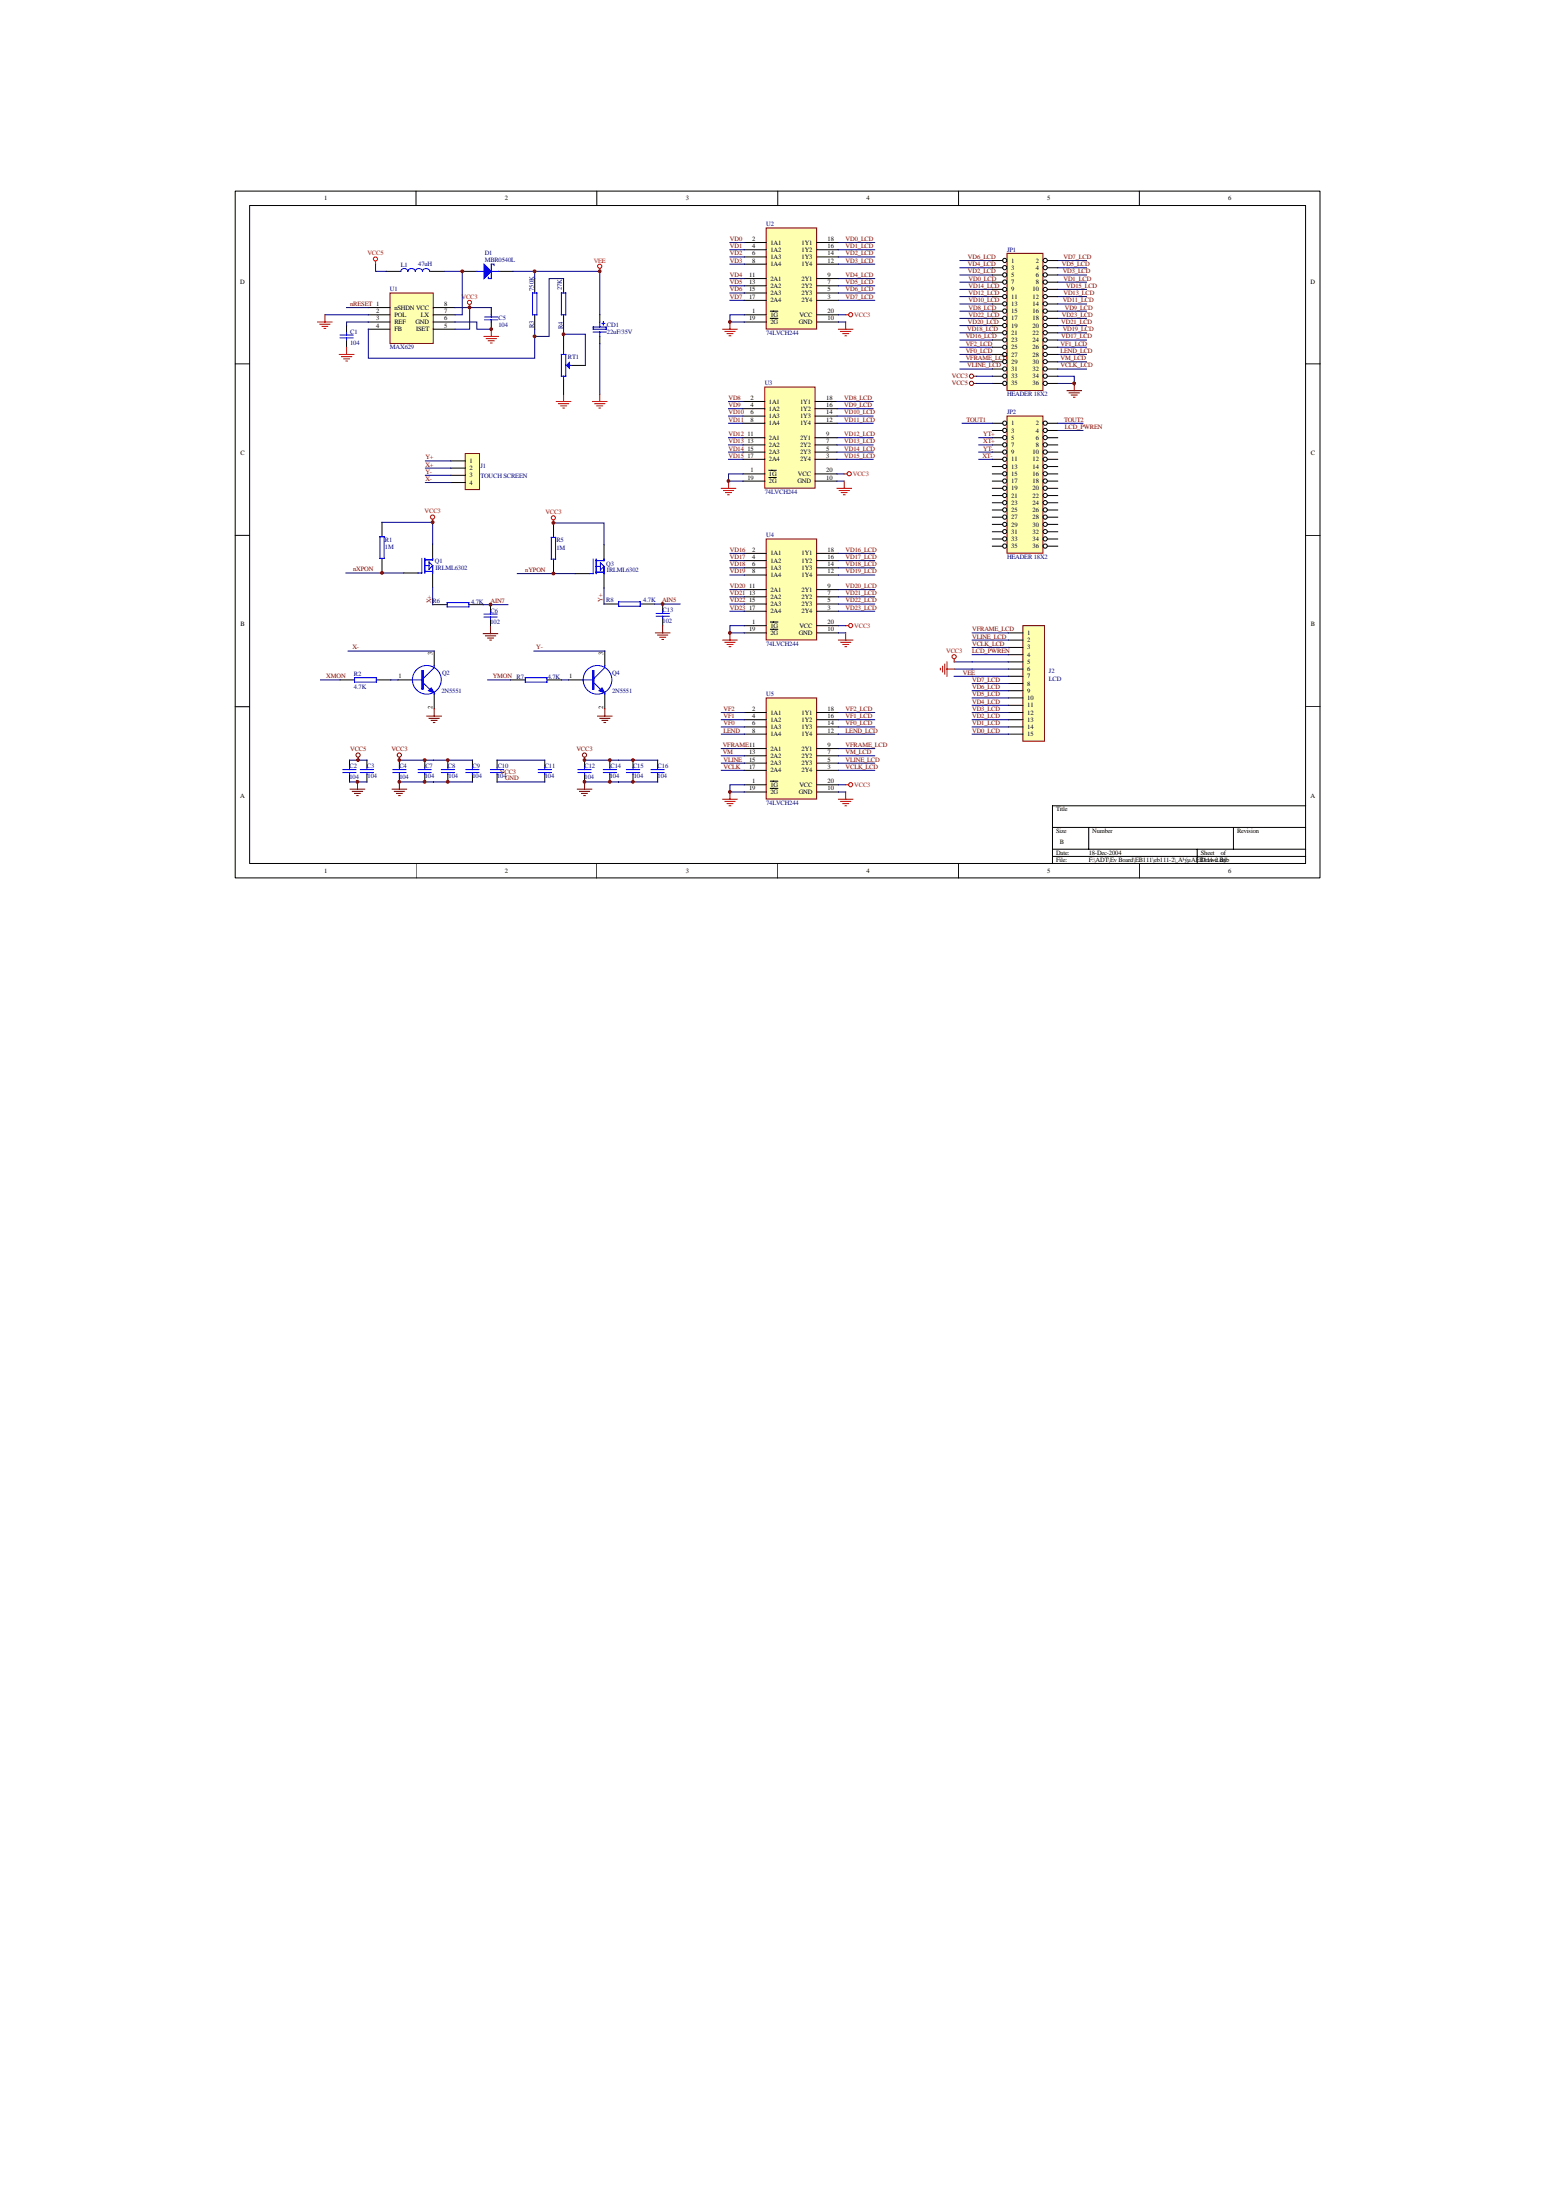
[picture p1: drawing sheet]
<svg xmlns="http://www.w3.org/2000/svg" width="210mm" height="297mm" viewBox="0 0 210 297" stroke-linecap="round" stroke-linejoin="round" font-family="sans-serif">
<g fill="none" stroke="#000" stroke-width=".13">
<path d="M31.7 25.8h146.5v92.7h-146.5zM33.7 27.7h142.5v88.9h-142.5zM56.2 25.8v1.9M80.6 25.8v1.9M105 25.8v1.9M129.4 25.8v1.9M153.8 25.8v1.9M31.7 49.1h2M176.3 49.1h1.9M31.7 72.3h2M176.3 72.3h1.9M31.7 95.4h2"/>
<path d="M58.4 81.6h2M63.3 81.6h1.9M66.2 81.6v1M66.2 83.6v1M81.5 81.6h2M86.4 81.6h2M89.5 81.6v.9M89.5 83.5v1M176.3 95.4h1.9M56.2 116.6v2M80.6 116.6v2M105 116.6v2"/>
<path d="M129.4 116.6v2M142.1 111.7h34.2M142.1 114.7h34.2M142.1 115.6h34.2M147 111.7v3M153.8 116.6v2M161.6 114.7v1.9M166.5 111.7v3M176.3 108.8h-34.2v7.8"/>
</g>
<path d="M60.4 81.4h2.9v.5h-2.9zM65.3 83.3h1.8M65.3 82.9h1.8M66.2 82.6v.3M66.2 83.3v.3M83.5 81.3h2.9v.6h-2.9zM88.6 83.2h1.7M88.6 82.8h1.7M89.5 82.5v.3M89.5 83.2v.3" fill="none" stroke="#00f" stroke-width=".13"/>
<path d="M65.2 81.6h3.4M88.4 81.6h3.4" fill="none" stroke="#000080" stroke-width=".13"/>
<path d="M65.2 85.6h2M65.5 85.9h1.4M65.8 86.1h.8M66.1 86.4h.2M66.2 84.6v1M88.5 85.4h1.9M88.8 85.7h1.3M89.1 86h.8M89.4 86.3h.2M89.5 84.5v.9" fill="none" stroke="#800000" stroke-width=".13"/>
<path d="M62.8 61.3h1.9v4.8h-1.9z" fill="#ffffb0"/>
<path d="M62.8 61.2h1.9v4.9h-1.9z" fill="none" stroke="#800000" stroke-width=".13"/>
<path d="M60.9 62.2h1.9M60.9 63.2h1.9M60.9 64.2h1.9M60.9 65.2h1.9" fill="none" stroke="#000" stroke-width=".13"/>
<path d="M57.4 62.2h3.5M57.4 63.2h3.5M57.4 64.2h3.5M57.4 65.2h3.5" fill="none" stroke="#000080" stroke-width=".13"/>
<path d="M103.4 30.8h6.8v13.6h-6.8z" fill="#ffffb0"/>
<path d="M103.4 30.8h6.8v13.6h-6.8z" fill="none" stroke="#800000" stroke-width=".13"/>
<g fill="none" stroke="#000" stroke-width=".13">
<path d="M100.5 32.7h2.9M100.5 33.7h2.9M100.5 34.7h2.9M100.5 35.7h2.9M100.5 37.6h2.9M100.5 38.6h2.9M100.5 39.6h2.9M110.3 32.7h2.9M110.3 33.7h2.9M110.3 34.7h2.9M110.3 35.7h2.9M110.3 37.6h2.9"/>
<path d="M110.3 38.6h2.9M110.3 39.6h2.9M100.5 40.6h2.9M100.5 42.5h2.9M100.5 43.5h2.9M104 42h1M104 43h1M110.3 40.6h2.9M110.3 42.5h2.9M110.3 43.5h2.9"/>
</g>
<g fill="none" stroke="#f00" stroke-width=".13">
<path d="M97.6 44.4h1.9M97.9 44.7h1.3M98.1 45h.8M98.4 45.3h.2M98.5 43.5v.9M113.2 44.4h1.9M113.5 44.7h1.3M113.8 45h.8M114.1 45.3h.2M114.2 43.5v.9M114.2 42.5h.4"/>
<circle cx="114.8" cy="42.5" r=".28"/>
</g>
<g fill="none" stroke="#000080" stroke-width=".13">
<path d="M98.5 32.7h2M98.5 33.7h2M98.5 34.7h2M98.5 35.7h2M98.5 37.6h2M98.5 39.6h2M98.5 38.6h2M113.2 32.7h4.9M113.2 33.7h4.9M113.2 34.7h4.9M113.2 35.7h4.9M113.2 37.6h4.9"/>
<path d="M113.2 39.6h4.9M113.2 38.6h4.9M98.5 40.6h2M100.5 42.5h-2v1h2M113.2 43.5h1M113.2 42.5h1M113.2 40.6h4.9"/>
</g>
<path d="M103.4 72.8h6.8v13.6h-6.8z" fill="#ffffb0"/>
<path d="M103.4 72.8h6.8v13.6h-6.8z" fill="none" stroke="#800000" stroke-width=".13"/>
<g fill="none" stroke="#000" stroke-width=".13">
<path d="M100.5 74.7h2.9M100.5 75.7h2.9M100.5 76.7h2.9M100.5 77.6h2.9M100.5 79.6h2.9M110.3 74.7h2.9M110.3 75.7h2.9M110.3 76.7h2.9M110.3 77.6h2.9M110.3 79.6h2.9M100.5 80.6h2.9M100.5 81.6h2.9"/>
<path d="M100.5 82.5h2.9M100.5 84.5h2.9M100.5 85.4h2.9M104 84h1M104 85h1M110.3 80.6h2.9M110.3 81.6h2.9M110.3 82.5h2.9M110.3 84.5h2.9M110.3 85.4h2.9"/>
</g>
<g fill="none" stroke="#f00" stroke-width=".13">
<path d="M97.6 86.4h1.9M97.9 86.7h1.3M98.1 87h.8M98.4 87.3h.2M98.5 85.4v1M113.2 86.4h1.9M113.5 86.7h1.3M113.8 87h.8M114.1 87.3h.2M114.2 85.4v1M114.2 84.5h.4"/>
<circle cx="114.8" cy="84.5" r=".28"/>
</g>
<g fill="none" stroke="#000080" stroke-width=".13">
<path d="M98.5 74.7h2M98.5 75.7h2M98.5 76.7h2M98.5 77.6h2M98.5 79.6h2M113.2 74.7h4.9M113.2 75.7h4.9M113.2 76.7h4.9M113.2 77.6h4.9M113.2 79.6h4.9M98.5 81.6h2M98.5 80.6h2"/>
<path d="M98.5 82.5h2M100.5 84.5h-2v.9h2M113.2 85.4h1M113.2 84.5h1M113.2 81.6h4.9M113.2 80.6h4.9M113.2 82.5h4.9"/>
</g>
<path d="M103.3 52.3h6.7v13.6h-6.7z" fill="#ffffb0"/>
<path d="M103.2 52.3h6.8v13.6h-6.8z" fill="none" stroke="#800000" stroke-width=".13"/>
<g fill="none" stroke="#000" stroke-width=".13">
<path d="M100.3 54.2h2.9M100.3 55.2h2.9M100.3 56.2h2.9M100.3 57.1h2.9M100.3 59.1h2.9M110 54.2h3M110 55.2h3M110 56.2h3M110 57.1h3M110 59.1h3M100.3 60.1h2.9M100.3 61h2.9"/>
<path d="M100.3 62h2.9M100.3 64h2.9M100.3 65h2.9M103.8 63.5h1M103.8 64.5h1M110 60.1h3M110 61h3M110 62h3M110 64h3M110 65h3"/>
</g>
<g fill="none" stroke="#f00" stroke-width=".13">
<path d="M97.4 65.9h1.9M97.7 66.2h1.3M97.9 66.5h.8M98.2 66.8h.2M98.3 65v.9M113 65.9h1.9M113.3 66.2h1.3M113.6 66.5h.7M113.9 66.8h.2M114 65v.9M114 64h.3"/>
<circle cx="114.6" cy="64" r=".28"/>
</g>
<g fill="none" stroke="#000080" stroke-width=".13">
<path d="M98.3 54.2h2M98.3 55.2h2M98.3 56.2h2M98.3 57.1h2M98.3 59.1h2M113 54.2h4.9M113 55.2h4.9M113 56.2h4.9M113 57.1h4.9M113 59.1h4.9M98.3 61h2M98.3 60.1h2"/>
<path d="M98.3 62h2M100.3 64h-2v1h2M113 65h1M113 64h1M113 61h4.9M113 60.1h4.9M113 62h4.9"/>
</g>
<path d="M103.4 94.3h6.8v13.6h-6.8z" fill="#ffffb0"/>
<g fill="none" stroke="#800000" stroke-width=".13">
<path d="M57.6 96.7h2M57.9 97h1.4M58.2 97.3h.8M58.5 97.6h.2M58.6 95.7v1M80.7 96.7h1.9M81 97h1.3M81.3 97.3h.7M81.5 97.6h.2M81.6 95.7v1M103.4 94.2h6.8v13.7h-6.8zM77.9 106.6h2"/>
<path d="M78.2 106.8h1.4M78.5 107.1h.8M78.8 107.4h.2M78.9 102.3v.3M78.9 105.6v1"/>
<circle cx="78.9" cy="101.9" r=".29"/>
</g>
<g fill="none" stroke="#000" stroke-width=".13">
<path d="M51.6 70.5v2M51.6 75.4v2M54.5 77.4h2M58.4 73.4v2M58.4 77.4v1.9M74.7 70.6v2M74.7 75.5v1.9M77.6 77.4h2M81.5 73.6v1.9M81.5 77.4v2M45.9 91.8h2M50.8 91.8h1.9"/>
<path d="M53.7 91.8h2M58.6 87.9v2M58.6 93.7v2M68.9 91.8h2M73.8 91.8h2M76.8 91.8h1.9M81.6 87.9v2M81.6 93.7v2M100.5 96.2h2.9M100.5 97.2h2.9M100.5 98.1h2.9M100.5 99.1h2.9"/>
<path d="M110.3 96.2h2.9M110.3 97.2h2.9M110.3 98.1h2.9M110.3 99.1h2.9M78.9 102.6v1M78.9 104.6v1M82.3 102.6v1M82.3 104.6v1M85.4 102.6v1M85.4 104.6v1M88.8 102.6v1M88.8 104.6v1"/>
<path d="M100.5 101.1h2.9M100.5 102h2.9M100.5 103h2.9M100.5 104h2.9M100.5 106h2.9M100.5 106.9h2.9M104 105.5h1M104 106.4h1M110.3 101.1h2.9M110.3 102h2.9M110.3 103h2.9M110.3 104h2.9"/>
<path d="M110.3 106h2.9M110.3 106.9h2.9"/>
</g>
<g fill="none" stroke="#f00" stroke-width=".13">
<path d="M97.6 107.9h1.9M97.9 108.2h1.3M98.1 108.5h.8M98.4 108.8h.2M98.5 106.9v1M113.2 107.9h1.9M113.5 108.2h1.3M113.8 108.5h.8M114.1 108.8h.2M114.2 106.9v1M114.2 106h.4"/>
<circle cx="114.8" cy="105.9" r=".28"/>
</g>
<g fill="none" stroke="#000080" stroke-width=".13">
<path d="M46.7 77.4h7.8M51.6 70.5h6.8v2.9M58.4 79.3v2.3M69.8 77.4h7.8M74.7 70.6h6.8v3M81.5 79.4v2.2M43.3 91.8h2.6M47 87.9h11.6M52.7 91.8h1M65.8 91.8h3.1M72.1 87.9h9.5M75.8 91.8h1"/>
<path d="M97.4 96.2h3.1M97.4 97.2h3.1M97.4 98.1h3.1M97.4 99.1h3.1M113.2 96.2h4.9M113.2 97.2h4.9M113.2 98.1h4.9M113.2 99.1h4.9M78.9 102.6h9.9M78.9 105.6h9.9M97.4 101.1h3.1M97.4 103h3.1"/>
<path d="M97.4 102h3.1M97.4 104h3.1M100.5 106h-2v.9h2M113.2 106.9h1M113.2 106h1M113.2 101.1h4.9M113.2 103h4.9M113.2 102h4.9M113.2 104h4.9"/>
</g>
<g fill="none" stroke="#00f" stroke-width=".13">
<path d="M51.3 72.5h.6v2.9h-.6zM56.9 75.4v2h-.4M57.3 75.4v2M57.3 77.2h1.1M57.3 76.4h.6M57.9 75.9l.5 .5-.5 .5zM58.4 75.4v.2h-1.1M58.4 76.4v1M74.4 72.6h.6v2.9h-.6zM80.1 75.5v1.9h-.5M80.5 75.5v1.9M80.5 77.3h1"/>
<path d="M80.5 76.5h.5M81 76l.5 .5-.5 .5zM81.5 75.5v.2h-1M81.5 76.5v.9M47.9 91.5h2.9v.6h-2.9zM55.7 91.8h1.4M57.1 92.2l.9 .9M58.6 89.9v.2l-1.5 1.5M58.6 93.6v.1M70.9 91.5h2.9v.6h-2.9zM78.7 91.8h1.5M80.2 92.2l.8 .9"/>
<path d="M81.6 89.9v.2l-1.4 1.5M81.6 93.6v.1M78 104.3h1.8M78 103.9h1.8M78.9 103.6v.3M78.9 104.3v.3M81.4 104.3h1.8M81.4 103.9h1.8M82.3 103.6v.3M82.3 104.3v.3M84.6 104.3h1.7M84.6 103.9h1.7"/>
<path d="M85.4 103.6v.3M85.4 104.3v.3M87.9 104.3h1.7M87.9 103.9h1.7M88.8 103.6v.3M88.8 104.3v.3"/>
<circle cx="57.6" cy="91.8" r="1.94"/>
<circle cx="80.7" cy="91.8" r="1.94"/>
</g>
<g fill="none" stroke="#bf0000" stroke-width=".13">
<path d="M58.4 70.1v.4M74.7 70.2v.4"/>
<circle cx="58.4" cy="69.8" r=".29"/>
<circle cx="74.7" cy="69.9" r=".28"/>
</g>
<g fill="#00f" stroke="#00f" stroke-width=".13">
<path d="M57.8 93.3l.4-.4 .4 .7z"/>
<path d="M80.9 93.3l.4-.4 .3 .7z"/>
<path d="M56.9 90.5h.2v2.6h-.2z" fill-rule="evenodd"/>
<path d="M80 90.5h.2v2.6h-.2z" fill-rule="evenodd"/>
</g>
<path d="M52.7 39.6h5.8v6.8h-5.8z" fill="#ffffb0"/>
<path d="M52.6 39.6h5.9v6.8h-5.9z" fill="none" stroke="#800000" stroke-width=".13"/>
<g fill="none" stroke="#000" stroke-width=".13">
<path d="M52.2 36.6h1.9M58 36.6h2M62.4 36.6h2M67.3 36.6h1.9M72.2 37.6v2M76.1 37.6v2M46.8 44v.9M46.8 45.9v1M49.7 41.5h2.9M49.7 42.5h2.9M49.7 43.5h2.9M49.7 44.4h2.9"/>
<path d="M58.5 41.5h2.9M58.5 42.5h2.9M58.5 43.5h2.9M58.5 44.4h2.9M66.3 41.5v1M66.3 43.5v.9M72.2 42.5v1.9M76.1 42.5v1.9M76.1 45.4v2M76.1 51.3v1.9M77 49.3h2M81 42.5v1"/>
<path d="M81 45.4v1"/>
</g>
<g fill="none" stroke="#000080" stroke-width=".13">
<path d="M50.7 35.7v.9h1.5M60 36.6h2.4v5.9h-1M69.2 36.6h11.8v5.9M72.2 36.6v1M76.1 37.6h-2v7.8h-1.9v-1M43.9 42.5h5.8M46.8 41.5h2.9M49.7 43.5h-2.9v.5M49.7 44.4v4h22.5v-3M61.4 43.5h3v.9h1.9M61.4 41.5h4.9M63.4 41.5v2.9h-2"/>
<path d="M76.1 45.1h2.9v4.2M76.1 44.4v1M81 46.4v6.8"/>
</g>
<g fill="none" stroke="#00f" stroke-width=".13">
<path d="M54.1 36.6a.5 .5 0 0 1 .5-.3 .5 .5 0 0 1 .5 .3M55.1 36.6a.51 .51 0 0 1 .5-.3 .51 .51 0 0 1 .4 .3M56.1 36.6a.5 .5 0 0 1 .4-.3 .5 .5 0 0 1 .5 .3 .51 .51 0 0 1 .5-.3 .51 .51 0 0 1 .5 .3M64.4 36.6h.9M66.3 36.6h1M66.7 35.9v-.2h-.4v1.9h-.4v-.2M71.9 39.6h.6v2.9h-.6zM75.8 39.6h.6v2.9h-.6zM45.9 45.6h1.8M45.9 45.2h1.8M46.8 44.9v.3M46.8 45.6v.3"/>
<path d="M65.4 43.2h1.8M65.4 42.8h1.8M66.3 42.5v.3M66.3 43.2v.3M75.8 47.9h.6v2.9h-.6zM76.1 47.4v.5M76.1 50.8v.5M76.4 49.3h.6M80.1 44.2h1.7v.2h-1.7zM80.1 44.8h1.7M81 43.5v.7M81 44.8v.6"/>
<path d="M81.3 43.7h.3M81.4 43.5v.4"/>
</g>
<g fill="none" stroke="#f00" stroke-width=".13">
<path d="M50.7 35.3v.4M81 36.3v.3M42.9 43.5h1.9M43.2 43.8h1.3M43.5 44.1h.7M43.8 44.3h.2M43.9 42.5v1M45.8 47.9h2M46.1 48.2h1.4M46.4 48.5h.8M46.7 48.7h.2M46.8 46.9v1"/>
<path d="M63.4 41.1v.4M65.3 45.4h2M65.6 45.7h1.4M65.9 46h.8M66.2 46.3h.2M66.3 44.4v1M75.1 54.2h1.9M75.4 54.5h1.4M75.7 54.8h.8M76 55.1h.2M76.1 53.2v1M80 54.2h1.9"/>
<path d="M80.3 54.5h1.3M80.6 54.8h.7M80.9 55.1h.1M81 53.2v1"/>
<circle cx="50.7" cy="35" r=".28"/>
<circle cx="81" cy="35.9" r=".29"/>
<circle cx="63.4" cy="40.8" r=".28"/>
</g>
<g fill="#00f" stroke="#00f" stroke-width=".13">
<path d="M65.3 35.7l1 .9-1 1z"/>
<path d="M76.9 48.9v.8l-.4-.4z"/>
</g>
<path d="M138.1 84.5h2.9v15.6h-2.9z" fill="#ffffb0"/>
<path d="M138.1 84.5h2.9v15.6h-2.9z" fill="none" stroke="#800000" stroke-width=".13"/>
<g fill="none" stroke="#000" stroke-width=".13">
<path d="M136.1 85.4h2M136.1 86.4h2M136.1 87.4h2M136.1 88.4h2M136.1 89.4h2M136.1 90.3h2M136.1 91.3h2M136.1 92.3h2M136.1 93.3h2M136.1 94.2h2M136.1 95.2h2M136.1 96.2h2"/>
<path d="M136.1 97.2h2M136.1 98.1h2M136.1 99.1h2"/>
</g>
<g fill="none" stroke="#000080" stroke-width=".13">
<path d="M129.6 35.2h4.4M129.6 36.2h4.4M129.6 37.1h4.4M129.6 38.1h4.4M129.6 39.1h4.4M142.8 35.2h3.9M142.8 36.2h3.9M142.8 37.1h3.9M142.8 38.1h3.9M142.8 39.1h3.9M129.6 40h4.4M129.6 41h4.4"/>
<path d="M129.6 42h4.4M129.6 43h4.4M129.6 44h4.4M129.6 44.9h4.4M129.6 45.9h4.4M129.6 46.9h4.4M129.6 47.9h4.4M129.6 48.9h4.4M129.6 49.8h4.4M142.8 40h3.9M142.8 41h3.9M142.8 42h3.9"/>
<path d="M142.8 43h3.9M142.8 44h3.9M142.8 44.9h3.9M142.8 45.9h3.9M142.8 46.9h3.9M142.8 47.9h3.9M142.8 48.9h3.9M142.8 49.8h3.9M128.8 89.4h7.3M128.8 90.3h7.3M128.8 91.3h7.3M131.2 85.4h4.9"/>
<path d="M131.2 86.4h4.9M131.2 87.4h4.9M131.2 88.4h4.9M131.2 92.3h4.9M131.2 93.3h4.9M131.2 94.2h4.9M131.2 95.2h4.9M131.2 96.2h4.9M131.2 97.2h4.9M131.2 98.1h4.9M131.2 99.1h4.9"/>
</g>
<g fill="none" stroke="#bf0000" stroke-width=".13">
<path d="M128.8 89v.4"/>
<circle cx="128.8" cy="88.7" r=".28"/>
</g>
<path d="M126.9 90.2v.2M127.2 90v.7M127.5 89.7v1.3M127.8 89.4v1.9M127.8 90.3h1" fill="none" stroke="#f00" stroke-width=".13"/>
<path d="M136 34.2h4.8v18.5h-4.8z" fill="#ffffb0"/>
<path d="M135.9 34.2h4.9v18.5h-4.9z" fill="none" stroke="#800000" stroke-width=".13"/>
<g fill="none" stroke="#000" stroke-width=".13">
<path d="M134 35.2h1.3M134 36.2h1.3M134 37.1h1.3M134 38.1h1.3M134 39.1h1.3M141.4 35.2h1.4M141.4 36.2h1.4M141.4 37.1h1.4M141.4 38.1h1.4M141.4 39.1h1.4M134 40h1.3M134 41h1.3"/>
<path d="M134 42h1.3M134 43h1.3M134 44h1.3M134 44.9h1.3M134 45.9h1.3M134 46.9h1.3M134 47.9h1.3M134 48.9h1.3M134 49.8h1.3M134 50.8h1.3M134 51.8h1.3M141.4 40h1.4"/>
<path d="M141.4 41h1.4M141.4 42h1.4M141.4 43h1.4M141.4 44h1.4M141.4 44.9h1.4M141.4 45.9h1.4M141.4 46.9h1.4M141.4 47.9h1.4M141.4 48.9h1.4M141.4 49.8h1.4M141.4 50.8h1.4M141.4 51.8h1.4"/>
<circle cx="135.6" cy="38.1" r=".29"/>
<circle cx="135.6" cy="35.2" r=".29"/>
<circle cx="135.6" cy="36.1" r=".29"/>
<circle cx="135.6" cy="37.1" r=".29"/>
<circle cx="135.6" cy="39.1" r=".28"/>
<circle cx="141.1" cy="38.1" r=".29"/>
<circle cx="141.1" cy="35.2" r=".29"/>
<circle cx="141.1" cy="36.1" r=".29"/>
<circle cx="141.1" cy="37.1" r=".29"/>
<circle cx="141.1" cy="39.1" r=".28"/>
<circle cx="135.6" cy="50.8" r=".29"/>
<circle cx="135.6" cy="45.9" r=".29"/>
<circle cx="135.6" cy="42" r=".29"/>
<circle cx="135.6" cy="51.8" r=".29"/>
<circle cx="135.6" cy="44.9" r=".29"/>
<circle cx="135.6" cy="49.8" r=".29"/>
<circle cx="135.6" cy="43" r=".29"/>
<circle cx="135.6" cy="43.9" r=".29"/>
<circle cx="135.6" cy="48.8" r=".28"/>
<circle cx="135.6" cy="47.9" r=".28"/>
<circle cx="135.6" cy="40" r=".28"/>
<circle cx="135.6" cy="41" r=".28"/>
<circle cx="135.6" cy="46.9" r=".28"/>
<circle cx="141.1" cy="50.8" r=".29"/>
<circle cx="141.1" cy="45.9" r=".29"/>
<circle cx="141.1" cy="42" r=".29"/>
<circle cx="141.1" cy="51.8" r=".29"/>
<circle cx="141.1" cy="44.9" r=".29"/>
<circle cx="141.1" cy="49.8" r=".29"/>
<circle cx="141.1" cy="43" r=".29"/>
<circle cx="141.1" cy="43.9" r=".29"/>
<circle cx="141.1" cy="47.9" r=".28"/>
<circle cx="141.1" cy="48.8" r=".28"/>
<circle cx="141.1" cy="46.9" r=".28"/>
<circle cx="141.1" cy="40" r=".28"/>
<circle cx="141.1" cy="41" r=".28"/>
</g>
<path d="M136 56.2h4.8v18.5h-4.8z" fill="#ffffb0"/>
<g fill="none" stroke="#800000" stroke-width=".13">
<path d="M131.4 50.8h.4M131.4 51.8h.4M135.9 56.2h4.9v18.5h-4.9zM144 52.7h2M144.3 53h1.4M144.6 53.3h.8M144.9 53.6h.2M145 51.8v.9M47.3 106.6h1.9M47.6 106.8h1.3M47.9 107.1h.7M48.2 107.4h.1"/>
<path d="M48.3 105.6v1M48.3 102.3v.3M52.9 106.6h2M53.2 106.8h1.4M53.5 107.1h.8M53.8 107.4h.2M53.9 102.3v.3M53.9 105.6v1"/>
<circle cx="131.1" cy="50.8" r=".29"/>
<circle cx="131.1" cy="51.8" r=".29"/>
<circle cx="48.3" cy="101.9" r=".29"/>
<circle cx="53.9" cy="101.9" r=".29"/>
</g>
<g fill="none" stroke="#000" stroke-width=".13">
<path d="M134 57.1h1.3M134 58.1h1.3M134 59.1h1.3M141.4 57.1h1.4M141.4 58.1h1.4M141.4 59.1h1.4M134 60.1h1.3M134 61h1.3M134 62h1.3M134 63h1.3M134 64h1.3M134 65h1.3"/>
<path d="M134 65.9h1.3M134 66.9h1.3M134 67.9h1.3M134 68.9h1.3M134 69.8h1.3M134 70.8h1.3M134 71.8h1.3M134 72.8h1.3M134 73.7h1.3M141.4 60.1h1.4M141.4 61h1.4M141.4 62h1.4"/>
<path d="M141.4 63h1.4M141.4 64h1.4M141.4 65h1.4M141.4 65.9h1.4M141.4 66.9h1.4M141.4 67.9h1.4M141.4 68.9h1.4M141.4 69.8h1.4M141.4 70.8h1.4M141.4 71.8h1.4M141.4 72.8h1.4M141.4 73.7h1.4"/>
<path d="M47.2 102.6v1M47.2 104.6v1M49.5 102.6v1M49.5 104.6v1M53.9 102.6v1M53.9 104.6v1M57.3 102.6v1M57.3 104.6v1M60.5 102.6v1M60.5 104.6v1M63.8 102.6v1M63.8 104.6v1"/>
<path d="M67.1 102.6v1M67.1 104.6v1M73.5 102.6v1M73.5 104.6v1"/>
<circle cx="135.6" cy="57.1" r=".29"/>
<circle cx="135.6" cy="59.1" r=".29"/>
<circle cx="135.6" cy="58.1" r=".29"/>
<circle cx="141.1" cy="57.1" r=".29"/>
<circle cx="141.1" cy="59.1" r=".29"/>
<circle cx="141.1" cy="58.1" r=".29"/>
<circle cx="135.6" cy="64.9" r=".29"/>
<circle cx="135.6" cy="65.9" r=".29"/>
<circle cx="135.6" cy="60.1" r=".29"/>
<circle cx="135.6" cy="66.9" r=".29"/>
<circle cx="135.6" cy="67.9" r=".29"/>
<circle cx="135.6" cy="72.8" r=".29"/>
<circle cx="135.6" cy="73.7" r=".29"/>
<circle cx="135.6" cy="61" r=".29"/>
<circle cx="135.6" cy="69.8" r=".29"/>
<circle cx="135.6" cy="68.8" r=".29"/>
<circle cx="135.6" cy="62" r=".29"/>
<circle cx="135.6" cy="71.8" r=".28"/>
<circle cx="135.6" cy="70.8" r=".28"/>
<circle cx="135.6" cy="63" r=".28"/>
<circle cx="135.6" cy="64" r=".28"/>
<circle cx="141.1" cy="64.9" r=".29"/>
<circle cx="141.1" cy="65.9" r=".29"/>
<circle cx="141.1" cy="67.9" r=".29"/>
<circle cx="141.1" cy="66.9" r=".29"/>
<circle cx="141.1" cy="60.1" r=".29"/>
<circle cx="141.1" cy="72.8" r=".29"/>
<circle cx="141.1" cy="61" r=".29"/>
<circle cx="141.1" cy="73.7" r=".29"/>
<circle cx="141.1" cy="69.8" r=".29"/>
<circle cx="141.1" cy="68.8" r=".29"/>
<circle cx="141.1" cy="62" r=".29"/>
<circle cx="141.1" cy="71.8" r=".28"/>
<circle cx="141.1" cy="70.8" r=".28"/>
<circle cx="141.1" cy="63" r=".28"/>
<circle cx="141.1" cy="64" r=".28"/>
</g>
<g fill="none" stroke="#000080" stroke-width=".13">
<path d="M129.9 57.1h4.1M131.8 50.8h2.2M131.8 51.8h2.2M132.1 59.1h1.9M142.8 50.8h2.2v1h-2.2M142.8 57.1h3.4M142.8 58.1h3.4M132.1 60.1h1.9M132.1 61h1.9M132.1 62h1.9M47.2 102.6h2.3M47.2 105.6h2.3"/>
<path d="M53.9 102.6h9.9M53.9 105.6h9.9M67.1 102.6h6.4M67.1 105.6h6.4"/>
</g>
<g fill="none" stroke="#00f" stroke-width=".13">
<path d="M46.3 104.3h1.7M46.3 103.9h1.7M47.2 103.6v.3M47.2 104.3v.3M48.6 104.3h1.8M48.6 103.9h1.8M49.5 103.6v.3M49.5 104.3v.3M53 104.3h1.8M53 103.9h1.8M53.9 103.6v.3M53.9 104.3v.3"/>
<path d="M56.5 104.3h1.7M56.5 103.9h1.7M57.3 103.6v.3M57.3 104.3v.3M59.6 104.3h1.7M59.6 103.9h1.7M60.5 103.6v.3M60.5 104.3v.3M62.9 104.3h1.7M62.9 103.9h1.7M63.8 103.6v.3M63.8 104.3v.3"/>
<path d="M66.2 104.3h1.8M66.2 103.9h1.8M67.1 103.6v.3M67.1 104.3v.3M72.7 104.3h1.7M72.7 103.9h1.7M73.5 103.6v.3M73.5 104.3v.3"/>
</g>
<g fill="#800000" stroke="#800000" stroke-width=".13">
<path d="M89.3 81.4h.3v.3h-.3z" fill-rule="evenodd"/>
<path d="M98.4 43.3h.2v.3h-.2z" fill-rule="evenodd"/>
<path d="M98.4 85.3h.2v.3h-.2z" fill-rule="evenodd"/>
<path d="M98.2 64.8h.3v.3h-.3z" fill-rule="evenodd"/>
<path d="M98.4 106.8h.2v.2h-.2z" fill-rule="evenodd"/>
<path d="M78.8 102.5h.2v.3h-.2z" fill-rule="evenodd"/>
<path d="M78.8 105.4h.2v.3h-.2z" fill-rule="evenodd"/>
<path d="M85.3 102.5h.3v.3h-.3z" fill-rule="evenodd"/>
<path d="M85.3 105.4h.3v.3h-.3z" fill-rule="evenodd"/>
<path d="M66.2 44.3h.2v.3h-.2z" fill-rule="evenodd"/>
<path d="M80.8 36.5h.3v.3h-.3z" fill-rule="evenodd"/>
<path d="M75.9 45h.3v.3h-.3z" fill-rule="evenodd"/>
<path d="M53.8 102.5h.2v.3h-.2z" fill-rule="evenodd"/>
<path d="M53.8 105.4h.2v.3h-.2z" fill-rule="evenodd"/>
<path d="M60.3 102.5h.3v.3h-.3z" fill-rule="evenodd"/>
<path d="M60.3 105.4h.3v.3h-.3z" fill-rule="evenodd"/>
<path d="M48.2 102.5h.3v.3h-.3z" fill-rule="evenodd"/>
<circle cx="66.2" cy="81.6" r=".19"/>
<circle cx="82.3" cy="102.6" r=".18"/>
<circle cx="82.3" cy="105.6" r=".19"/>
<circle cx="51.6" cy="77.3" r=".19"/>
<circle cx="58.4" cy="70.5" r=".19"/>
<circle cx="74.7" cy="77.4" r=".18"/>
<circle cx="74.7" cy="70.6" r=".18"/>
<circle cx="63.4" cy="41.5" r=".19"/>
<circle cx="62.4" cy="36.6" r=".18"/>
<circle cx="72.2" cy="36.6" r=".18"/>
<circle cx="72.2" cy="45.4" r=".18"/>
<circle cx="145" cy="51.8" r=".18"/>
<circle cx="57.3" cy="102.6" r=".18"/>
<circle cx="57.3" cy="105.6" r=".19"/>
<circle cx="48.2" cy="105.6" r=".19"/>
</g>
<g font-size=".9">
<text x="43.8" y="27.1">1</text>
<text x="68.2" y="27.1">2</text>
<text x="92.6" y="27.1">3</text>
<text x="117" y="27.1">4</text>
<text x="141.4" y="27.1">5</text>
<text x="165.8" y="27.1">6</text>
<text x="101.5" y="32.5">2</text>
<text x="101.5" y="33.5">4</text>
<text x="101.5" y="34.5">6</text>
<text x="101.5" y="35.5">8</text>
<text x="104" y="33">1A1</text>
<text x="104" y="34">1A2</text>
<text x="104" y="35">1A3</text>
<text x="104" y="35.9">1A4</text>
<text x="108.2" y="33">1Y1</text>
<text x="108.2" y="34">1Y2</text>
<text x="108.2" y="35">1Y3</text>
<text x="108.2" y="35.9">1Y4</text>
<text x="111.7" y="32.5">18</text>
<text x="111.7" y="33.5">16</text>
<text x="111.7" y="34.5">14</text>
<text x="111.7" y="35.5">12</text>
<text x="136.5" y="35.5">1</text>
<text x="139.8" y="35.5">2</text>
<text x="32.4" y="38.3">D</text>
<text x="53.2" y="41.8">nSHDN VCC</text>
<text x="60" y="41.3">8</text>
<text x="101.1" y="37.4">11</text>
<text x="101.1" y="38.4">13</text>
<text x="101.1" y="39.3">15</text>
<text x="101.1" y="40.3">17</text>
<text x="104" y="37.9">2A1</text>
<text x="104" y="38.9">2A2</text>
<text x="104" y="39.8">2A3</text>
<text x="104" y="40.8">2A4</text>
<text x="108.2" y="37.9">2Y1</text>
<text x="108.2" y="38.9">2Y2</text>
<text x="108.2" y="39.8">2Y3</text>
<text x="108.2" y="40.8">2Y4</text>
<text x="111.7" y="37.4">9</text>
<text x="111.7" y="38.4">7</text>
<text x="111.7" y="39.3">5</text>
<text x="111.7" y="40.3">3</text>
<text x="136.5" y="36.4">3</text>
<text x="136.5" y="37.4">5</text>
<text x="136.5" y="38.4">7</text>
<text x="136.5" y="39.3">9</text>
<text x="136.5" y="40.3">11</text>
<text x="136.5" y="41.3">13</text>
<text x="139.4" y="39.3">10</text>
<text x="139.4" y="40.3">12</text>
<text x="139.4" y="41.3">14</text>
<text x="139.8" y="36.4">4</text>
<text x="139.8" y="37.4">6</text>
<text x="139.8" y="38.4">8</text>
<text x="176.9" y="38.3">D</text>
<text x="50.8" y="42.3">2</text>
<text x="50.8" y="43.3">3</text>
<text x="50.8" y="44.2">4</text>
<text x="53.2" y="42.8">POL</text>
<text x="53.2" y="43.8">REF</text>
<text x="53.2" y="44.7">FB</text>
<text x="56.1" y="43.8">GND</text>
<text x="56.2" y="44.7">ISET</text>
<text x="56.8" y="42.8">LX</text>
<text x="60" y="44.2">5</text>
<text x="60" y="42.3">7</text>
<text x="60" y="43.3">6</text>
<text x="101.1" y="43.3">19</text>
<text x="101.5" y="42.3">1</text>
<text x="104" y="42.8">1G</text>
<text x="104" y="43.8">2G</text>
<text x="107.8" y="43.8">GND</text>
<text x="107.9" y="42.8">VCC</text>
<text x="111.7" y="42.3">20</text>
<text x="111.7" y="43.3">10</text>
<text x="136.5" y="42.3">15</text>
<text x="136.5" y="43.3">17</text>
<text x="136.5" y="44.2">19</text>
<text x="136.5" y="45.2">21</text>
<text x="136.5" y="46.2">23</text>
<text x="136.5" y="47.2">25</text>
<text x="139.4" y="42.3">16</text>
<text x="139.4" y="43.3">18</text>
<text x="139.4" y="44.2">20</text>
<text x="139.4" y="45.2">22</text>
<text x="139.4" y="46.2">24</text>
<text x="139.4" y="47.2">26</text>
<text x="101.3" y="54">2</text>
<text x="111.5" y="54">18</text>
<text x="136.5" y="48.2">27</text>
<text x="136.5" y="49.1">29</text>
<text x="136.5" y="50.1">31</text>
<text x="136.5" y="51.1">33</text>
<text x="136.5" y="52">35</text>
<text x="139.4" y="48.2">28</text>
<text x="139.4" y="49.1">30</text>
<text x="139.4" y="50.1">32</text>
<text x="139.4" y="51.1">34</text>
<text x="139.4" y="52">36</text>
<text x="100.9" y="58.9">11</text>
<text x="100.9" y="59.9">13</text>
<text x="101.3" y="55">4</text>
<text x="101.3" y="56">6</text>
<text x="101.3" y="56.9">8</text>
<text x="103.8" y="54.5">1A1</text>
<text x="103.8" y="55.5">1A2</text>
<text x="103.8" y="56.5">1A3</text>
<text x="103.8" y="57.4">1A4</text>
<text x="103.8" y="59.4">2A1</text>
<text x="108" y="54.5">1Y1</text>
<text x="108" y="55.5">1Y2</text>
<text x="108" y="56.5">1Y3</text>
<text x="108" y="57.4">1Y4</text>
<text x="108" y="59.4">2Y1</text>
<text x="111.5" y="55">16</text>
<text x="111.5" y="56">14</text>
<text x="111.5" y="56.9">12</text>
<text x="111.5" y="58.9">9</text>
<text x="111.5" y="59.9">7</text>
<text x="136.5" y="57.4">1</text>
<text x="136.5" y="58.4">3</text>
<text x="136.5" y="59.4">5</text>
<text x="139.8" y="57.4">2</text>
<text x="139.8" y="58.4">4</text>
<text x="139.8" y="59.4">6</text>
<text x="32.4" y="61.4">C</text>
<text x="63.4" y="62.5">1</text>
<text x="63.4" y="63.5">2</text>
<text x="63.4" y="64.5">3</text>
<text x="63.4" y="65.4">4</text>
<text x="100.9" y="60.8">15</text>
<text x="100.9" y="61.8">17</text>
<text x="100.9" y="64.7">19</text>
<text x="101.3" y="63.8">1</text>
<text x="103.8" y="60.3">2A2</text>
<text x="103.8" y="61.3">2A3</text>
<text x="103.8" y="62.3">2A4</text>
<text x="103.8" y="64.3">1G</text>
<text x="103.8" y="65.2">2G</text>
<text x="107.7" y="65.2">GND</text>
<text x="107.7" y="64.3">VCC</text>
<text x="108" y="60.3">2Y2</text>
<text x="108" y="61.3">2Y3</text>
<text x="108" y="62.3">2Y4</text>
<text x="111.5" y="63.8">20</text>
<text x="111.5" y="60.8">5</text>
<text x="111.5" y="61.8">3</text>
<text x="111.5" y="64.7">10</text>
<text x="136.5" y="60.3">7</text>
<text x="136.5" y="61.3">9</text>
<text x="136.5" y="62.3">11</text>
<text x="136.5" y="63.3">13</text>
<text x="136.5" y="64.3">15</text>
<text x="136.5" y="65.2">17</text>
<text x="139.4" y="61.3">10</text>
<text x="139.4" y="62.3">12</text>
<text x="139.4" y="63.3">14</text>
<text x="139.4" y="64.3">16</text>
<text x="139.4" y="65.2">18</text>
<text x="139.8" y="60.3">8</text>
<text x="176.9" y="61.4">C</text>
<text x="136.5" y="66.2">19</text>
<text x="136.5" y="67.2">21</text>
<text x="136.5" y="68.2">23</text>
<text x="136.5" y="69.1">25</text>
<text x="136.5" y="70.1">27</text>
<text x="136.5" y="71.1">29</text>
<text x="139.4" y="66.2">20</text>
<text x="139.4" y="67.2">22</text>
<text x="139.4" y="68.2">24</text>
<text x="139.4" y="69.1">26</text>
<text x="139.4" y="70.1">28</text>
<text x="139.4" y="71.1">30</text>
<text x="101.5" y="74.5">2</text>
<text x="101.5" y="75.5">4</text>
<text x="101.5" y="76.5">6</text>
<text x="101.5" y="77.4">8</text>
<text x="104" y="75">1A1</text>
<text x="104" y="76">1A2</text>
<text x="104" y="76.9">1A3</text>
<text x="104" y="77.9">1A4</text>
<text x="108.2" y="75">1Y1</text>
<text x="108.2" y="76">1Y2</text>
<text x="108.2" y="76.9">1Y3</text>
<text x="108.2" y="77.9">1Y4</text>
<text x="111.7" y="74.5">18</text>
<text x="111.7" y="75.5">16</text>
<text x="111.7" y="76.5">14</text>
<text x="111.7" y="77.4">12</text>
<text x="136.5" y="72.1">31</text>
<text x="136.5" y="73">33</text>
<text x="136.5" y="74">35</text>
<text x="139.4" y="72.1">32</text>
<text x="139.4" y="73">34</text>
<text x="139.4" y="74">36</text>
<text x="101.1" y="79.4">11</text>
<text x="101.1" y="80.4">13</text>
<text x="101.1" y="81.3">15</text>
<text x="101.1" y="82.3">17</text>
<text x="104" y="79.9">2A1</text>
<text x="104" y="80.9">2A2</text>
<text x="104" y="81.8">2A3</text>
<text x="104" y="82.8">2A4</text>
<text x="108.2" y="79.9">2Y1</text>
<text x="108.2" y="80.9">2Y2</text>
<text x="108.2" y="81.8">2Y3</text>
<text x="108.2" y="82.8">2Y4</text>
<text x="111.7" y="79.4">9</text>
<text x="111.7" y="80.4">7</text>
<text x="111.7" y="81.3">5</text>
<text x="111.7" y="82.3">3</text>
<text x="32.4" y="84.6">B</text>
<text x="58.4" y="88.4" transform="rotate(-90 58.4 88.4)">3</text>
<text x="81.4" y="88.4" transform="rotate(-90 81.4 88.4)">3</text>
<text x="101.1" y="85.2">19</text>
<text x="101.5" y="84.3">1</text>
<text x="104" y="84.8">1G</text>
<text x="104" y="85.7">2G</text>
<text x="107.8" y="85.7">GND</text>
<text x="107.9" y="84.8">VCC</text>
<text x="111.7" y="84.3">20</text>
<text x="111.7" y="85.2">10</text>
<text x="138.7" y="85.7">1</text>
<text x="138.7" y="86.7">2</text>
<text x="138.7" y="87.7">3</text>
<text x="138.7" y="88.7">4</text>
<text x="138.7" y="89.6">5</text>
<text x="177" y="84.6">B</text>
<text x="53.8" y="91.6">1</text>
<text x="58.4" y="95.7" transform="rotate(-90 58.4 95.7)">2</text>
<text x="76.8" y="91.6">1</text>
<text x="81.4" y="95.7" transform="rotate(-90 81.4 95.7)">2</text>
<text x="101.5" y="96">2</text>
<text x="111.7" y="96">18</text>
<text x="138.7" y="90.6">6</text>
<text x="138.7" y="91.6">7</text>
<text x="138.7" y="92.6">8</text>
<text x="138.7" y="93.5">9</text>
<text x="138.7" y="94.5">10</text>
<text x="138.7" y="95.5">11</text>
<text x="101.1" y="101.8">13</text>
<text x="101.5" y="97">4</text>
<text x="101.5" y="97.9">6</text>
<text x="101.5" y="98.9">8</text>
<text x="104" y="96.5">1A1</text>
<text x="104" y="97.5">1A2</text>
<text x="104" y="98.4">1A3</text>
<text x="104" y="99.4">1A4</text>
<text x="104" y="101.3">2A1</text>
<text x="108.2" y="96.5">1Y1</text>
<text x="108.2" y="97.5">1Y2</text>
<text x="108.2" y="98.4">1Y3</text>
<text x="108.2" y="99.4">1Y4</text>
<text x="108.2" y="101.3">2Y1</text>
<text x="111.7" y="97">16</text>
<text x="111.7" y="97.9">14</text>
<text x="111.7" y="98.9">12</text>
<text x="111.7" y="100.9">9</text>
<text x="111.7" y="101.8">7</text>
<text x="138.7" y="96.5">12</text>
<text x="138.7" y="97.5">13</text>
<text x="138.7" y="98.4">14</text>
<text x="138.7" y="99.4">15</text>
<text x="32.4" y="107.7">A</text>
<text x="101.1" y="102.8">15</text>
<text x="101.1" y="103.8">17</text>
<text x="101.1" y="106.7">19</text>
<text x="101.5" y="105.7">1</text>
<text x="104" y="102.3">2A2</text>
<text x="104" y="103.3">2A3</text>
<text x="104" y="104.3">2A4</text>
<text x="104" y="106.2">1G</text>
<text x="104" y="107.2">2G</text>
<text x="107.8" y="107.2">GND</text>
<text x="107.9" y="106.2">VCC</text>
<text x="108.2" y="102.3">2Y2</text>
<text x="108.2" y="103.3">2Y3</text>
<text x="108.2" y="104.3">2Y4</text>
<text x="111.7" y="105.7">20</text>
<text x="111.7" y="102.8">5</text>
<text x="111.7" y="103.8">3</text>
<text x="111.7" y="106.7">10</text>
<text x="176.9" y="107.7">A</text>
<text x="142.6" y="109.6">Title</text>
<text x="142.6" y="112.5">Size</text>
<text x="143" y="113.9">B</text>
<text x="147.4" y="112.5">Number</text>
<text x="167" y="112.5">Revision</text>
<text x="43.8" y="117.9">1</text>
<text x="68.2" y="117.9">2</text>
<text x="92.6" y="117.9">3</text>
<text x="117" y="117.9">4</text>
<text x="141.4" y="117.9">5</text>
<text x="142.6" y="115.4">Date:</text>
<text x="142.6" y="116.4">File:</text>
<text x="147" y="115.4">18-Dec-2004</text>
<text x="147" y="116.4">F:\ADT\Ev Board\EB111\eb111-2\¸Ä¹ýµÄEB111-2.By:</text>
<text x="162.1" y="116.4">Drawn ddb</text>
<text x="162.1" y="115.4">Sheet</text>
<text x="164.8" y="115.4">of</text>
<text x="165.8" y="117.9">6</text>
</g>
<g font-size=".9" fill="#f00">
<text x="49.6" y="34.5">VCC5</text>
<text x="80.1" y="35.5">VEE</text>
<text x="62.3" y="40.3">VCC3</text>
<text x="115.3" y="42.8">VCC3</text>
<text x="115.1" y="64.3">VCC3</text>
<text x="115.3" y="84.8">VCC3</text>
<text x="115.3" y="106.2">VCC3</text>
</g>
<g font-size=".9" fill="#000080">
<text x="56.5" y="35.9">47uH</text>
<text x="65.4" y="34.4">D1</text>
<text x="65.4" y="35.3">MBR0540L</text>
<text x="103.4" y="30.6">U2</text>
<text x="135.9" y="34">JP1</text>
<text x="52.6" y="39.3">U1</text>
<text x="54.1" y="36">L1</text>
<text x="72.1" y="39.3" transform="rotate(-90 72.1 39.3)">750K</text>
<text x="75.9" y="39.2" transform="rotate(-90 75.9 39.2)">27K</text>
<text x="47.3" y="45.1">C1</text>
<text x="47.3" y="46.6">104</text>
<text x="52.6" y="47.2">MAX629</text>
<text x="67.3" y="43.2">C5</text>
<text x="67.3" y="44.1">104</text>
<text x="72.1" y="44.3" transform="rotate(-90 72.1 44.3)">R3</text>
<text x="76" y="44.4" transform="rotate(-90 76 44.4)">R4</text>
<text x="81.9" y="44.1">CD1</text>
<text x="81.9" y="45.1">22uF/35V</text>
<text x="103.4" y="45.2">74LVCH244</text>
<text x="76.7" y="48.5">RT1</text>
<text x="103.2" y="52">U3</text>
<text x="135.9" y="53.5">HEADER 18X2</text>
<text x="135.9" y="56">JP2</text>
<text x="64.9" y="63.2">J1</text>
<text x="64.9" y="64.5">TOUCH SCREEN</text>
<text x="103.2" y="66.7">74LVCH244</text>
<text x="52" y="73.1">R1</text>
<text x="52" y="74.1">1M</text>
<text x="58.7" y="76.1">Q1</text>
<text x="58.8" y="76.9">IRLML6302</text>
<text x="75.1" y="73.2">R5</text>
<text x="75.1" y="74.2">1M</text>
<text x="81.8" y="76.4">Q3</text>
<text x="81.9" y="77.2">IRLML6302</text>
<text x="103.4" y="72.6">U4</text>
<text x="135.9" y="75.5">HEADER 18X2</text>
<text x="58.4" y="81.4">R6</text>
<text x="63.6" y="81.5">4.7K</text>
<text x="66.2" y="82.8">C6</text>
<text x="81.8" y="81.3">R8</text>
<text x="86.8" y="81.2">4.7K</text>
<text x="89.5" y="82.7">C13</text>
<text x="66.2" y="84.3">102</text>
<text x="89.5" y="84.2">102</text>
<text x="103.4" y="87.2">74LVCH244</text>
<text x="47.8" y="91.2">R2</text>
<text x="47.8" y="93">4.7K</text>
<text x="59.6" y="93.5">2N5551</text>
<text x="59.7" y="91.1">Q2</text>
<text x="73.9" y="91.7">4.7K</text>
<text x="82.6" y="91.1">Q4</text>
<text x="82.6" y="93.5">2N5551</text>
<text x="103.4" y="94">U5</text>
<text x="141.6" y="90.8">J2</text>
<text x="141.6" y="91.9">LCD</text>
<text x="47.2" y="103.7">C2</text>
<text x="47.2" y="105.2">104</text>
<text x="49.5" y="103.7">C3</text>
<text x="49.6" y="105.1">104</text>
<text x="53.9" y="103.7">C4</text>
<text x="53.9" y="105.2">104</text>
<text x="57.3" y="105.1">104</text>
<text x="57.4" y="103.7">C7</text>
<text x="60.5" y="103.7">C8</text>
<text x="60.6" y="105.1">104</text>
<text x="63.8" y="103.7">C9</text>
<text x="63.8" y="105.1">104</text>
<text x="67.1" y="105.1">104</text>
<text x="67.2" y="103.7">C10</text>
<text x="73.5" y="103.7">C11</text>
<text x="73.5" y="105.1">104</text>
<text x="78.9" y="103.7">C12</text>
<text x="78.9" y="105.2">104</text>
<text x="82.3" y="105.1">104</text>
<text x="82.4" y="103.7">C14</text>
<text x="85.4" y="103.7">C15</text>
<text x="85.6" y="105.1">104</text>
<text x="88.8" y="103.7">C16</text>
<text x="88.8" y="105.1">104</text>
<text x="103.4" y="108.7">74LVCH244</text>
</g>
<g font-size=".9" fill="#800000">
<text x="98.5" y="32.5">VD0</text>
<text x="98.5" y="33.5">VD1</text>
<text x="98.5" y="34.5">VD2</text>
<text x="98.5" y="35.5">VD3</text>
<text x="114.2" y="32.5">VD0_LCD</text>
<text x="114.2" y="33.5">VD1_LCD</text>
<text x="114.2" y="34.5">VD2_LCD</text>
<text x="114.2" y="35.5">VD3_LCD</text>
<text x="130.7" y="35.9">VD4_LCD</text>
<text x="130.7" y="35">VD6_LCD</text>
<text x="143.3" y="35.9">VD5_LCD</text>
<text x="143.6" y="35">VD7_LCD</text>
<text x="47.3" y="41.3">nRESET 1</text>
<text x="98.5" y="37.4">VD4</text>
<text x="98.5" y="38.4">VD5</text>
<text x="98.5" y="39.3">VD6</text>
<text x="98.5" y="40.3">VD7</text>
<text x="114.2" y="37.4">VD4_LCD</text>
<text x="114.2" y="38.4">VD5_LCD</text>
<text x="114.2" y="39.3">VD6_LCD</text>
<text x="114.2" y="40.3">VD7_LCD</text>
<text x="130.7" y="36.9">VD2_LCD</text>
<text x="130.7" y="37.9">VD0_LCD</text>
<text x="130.7" y="41.8">VD8_LCD</text>
<text x="130.7" y="40.8">VD10_LCD</text>
<text x="130.7" y="39.8">VD12_LCD</text>
<text x="130.7" y="38.9">VD14_LCD</text>
<text x="143.4" y="40.8">VD11_LCD</text>
<text x="143.4" y="36.9">VD3_LCD</text>
<text x="143.6" y="39.8">VD13_LCD</text>
<text x="143.6" y="37.9">VD1_LCD</text>
<text x="143.7" y="41.8">VD9_LCD</text>
<text x="143.9" y="38.9">VD15_LCD</text>
<text x="130.4" y="45.7">VD16_LCD</text>
<text x="130.4" y="46.7">VF2_LCD</text>
<text x="130.4" y="47.6">VF0_LCD</text>
<text x="130.6" y="44.7">VD18_LCD</text>
<text x="130.7" y="43.8">VD20_LCD</text>
<text x="130.7" y="42.8">VD22_LCD</text>
<text x="143.2" y="46.7">VF1_LCD</text>
<text x="143.2" y="47.6">LEND_LCD</text>
<text x="143.3" y="45.7">VD17_LCD</text>
<text x="143.3" y="43.8">VD21_LCD</text>
<text x="143.3" y="42.8">VD23_LCD</text>
<text x="143.4" y="44.7">VD19_LCD</text>
<text x="98.3" y="54">VD8</text>
<text x="114" y="54">VD8_LCD</text>
<text x="128.5" y="51.1">VCC3</text>
<text x="128.5" y="52">VCC5</text>
<text x="130.4" y="48.6">VFRAME_LCD</text>
<text x="130.6" y="49.6">VLINE_LCD</text>
<text x="143.2" y="48.6">VM_LCD</text>
<text x="143.2" y="49.6">VCLK_LCD</text>
<text x="98.3" y="55">VD9</text>
<text x="98.3" y="56">VD10</text>
<text x="98.3" y="56.9">VD11</text>
<text x="98.3" y="58.9">VD12</text>
<text x="98.3" y="59.9">VD13</text>
<text x="114" y="55">VD9_LCD</text>
<text x="114" y="56">VD10_LCD</text>
<text x="114" y="56.9">VD11_LCD</text>
<text x="114" y="58.9">VD12_LCD</text>
<text x="114" y="59.9">VD13_LCD</text>
<text x="130.5" y="56.9">TOUT1</text>
<text x="132.7" y="58.9">YT+</text>
<text x="132.7" y="59.9">XT+</text>
<text x="143.6" y="56.9">TOUT2</text>
<text x="143.7" y="57.9">LCD_PWREN</text>
<text x="57.4" y="62">Y+</text>
<text x="57.4" y="63">X+</text>
<text x="57.4" y="64">Y-</text>
<text x="57.4" y="64.9">X-</text>
<text x="98.3" y="60.8">VD14</text>
<text x="98.3" y="61.8">VD15</text>
<text x="114" y="60.8">VD14_LCD</text>
<text x="114" y="61.8">VD15_LCD</text>
<text x="132.6" y="61.8">XT-</text>
<text x="132.7" y="60.8">YT-</text>
<text x="47.7" y="77.2">nXPON</text>
<text x="70.9" y="77.2">nYPON</text>
<text x="98.5" y="74.5">VD16</text>
<text x="98.5" y="75.5">VD17</text>
<text x="98.5" y="76.5">VD18</text>
<text x="98.5" y="77.4">VD19</text>
<text x="114.2" y="74.5">VD16_LCD</text>
<text x="114.2" y="75.5">VD17_LCD</text>
<text x="114.2" y="76.5">VD18_LCD</text>
<text x="114.2" y="77.4">VD19_LCD</text>
<text x="58.2" y="81.4" transform="rotate(-90 58.2 81.4)">X+</text>
<text x="66.2" y="81.4">AIN7</text>
<text x="81.3" y="81.3" transform="rotate(-90 81.3 81.3)">Y+</text>
<text x="89.4" y="81.3">AIN5</text>
<text x="98.5" y="79.4">VD20</text>
<text x="98.5" y="80.4">VD21</text>
<text x="98.5" y="81.3">VD22</text>
<text x="98.5" y="82.3">VD23</text>
<text x="114.2" y="79.4">VD20_LCD</text>
<text x="114.2" y="80.4">VD21_LCD</text>
<text x="114.2" y="81.3">VD22_LCD</text>
<text x="114.2" y="82.3">VD23_LCD</text>
<text x="47.6" y="87.7">X-</text>
<text x="72.4" y="87.7">Y-</text>
<text x="131.2" y="85.2">VFRAME_LCD</text>
<text x="131.2" y="86.2">VLINE_LCD</text>
<text x="131.2" y="87.2">VCLK_LCD</text>
<text x="131.2" y="88.2">LCD_PWREN</text>
<text x="44" y="91.6">XMON</text>
<text x="66.5" y="91.6">YMON R7</text>
<text x="97.7" y="96">VF2</text>
<text x="114.2" y="96">VF2_LCD</text>
<text x="130" y="91.1">VEE</text>
<text x="131.2" y="92.1">VD7_LCD</text>
<text x="131.2" y="93">VD6_LCD</text>
<text x="131.2" y="94">VD5_LCD</text>
<text x="131.2" y="95">VD4_LCD</text>
<text x="131.2" y="96">VD3_LCD</text>
<text x="47.3" y="101.5">VCC5</text>
<text x="52.8" y="101.5">VCC3</text>
<text x="77.8" y="101.5">VCC3</text>
<text x="97.6" y="101.8">VM</text>
<text x="97.6" y="100.9">VFRAME11</text>
<text x="97.7" y="98.9">LEND</text>
<text x="97.7" y="97.9">VF0</text>
<text x="97.7" y="97">VF1</text>
<text x="114.2" y="97">VF1_LCD</text>
<text x="114.2" y="97.9">VF0_LCD</text>
<text x="114.2" y="98.9">LEND_LCD</text>
<text x="114.2" y="100.9">VFRAME_LCD</text>
<text x="114.2" y="101.8">VM_LCD</text>
<text x="131.2" y="97">VD2_LCD</text>
<text x="131.2" y="97.9">VD1_LCD</text>
<text x="131.2" y="98.9">VD0_LCD</text>
<text x="67.5" y="104.5">VCC3</text>
<text x="68.2" y="105.4">GND</text>
<text x="97.7" y="103.8">VCLK</text>
<text x="97.7" y="102.8">VLINE</text>
<text x="114.2" y="102.8">VLINE_LCD</text>
<text x="114.2" y="103.8">VCLK_LCD</text>
</g>
<g font-size=".9" fill="#bf0000">
<text x="57.3" y="69.3">VCC3</text>
<text x="73.6" y="69.4">VCC3</text>
<text x="127.7" y="88.2">VCC3</text>
</g>
</svg>
